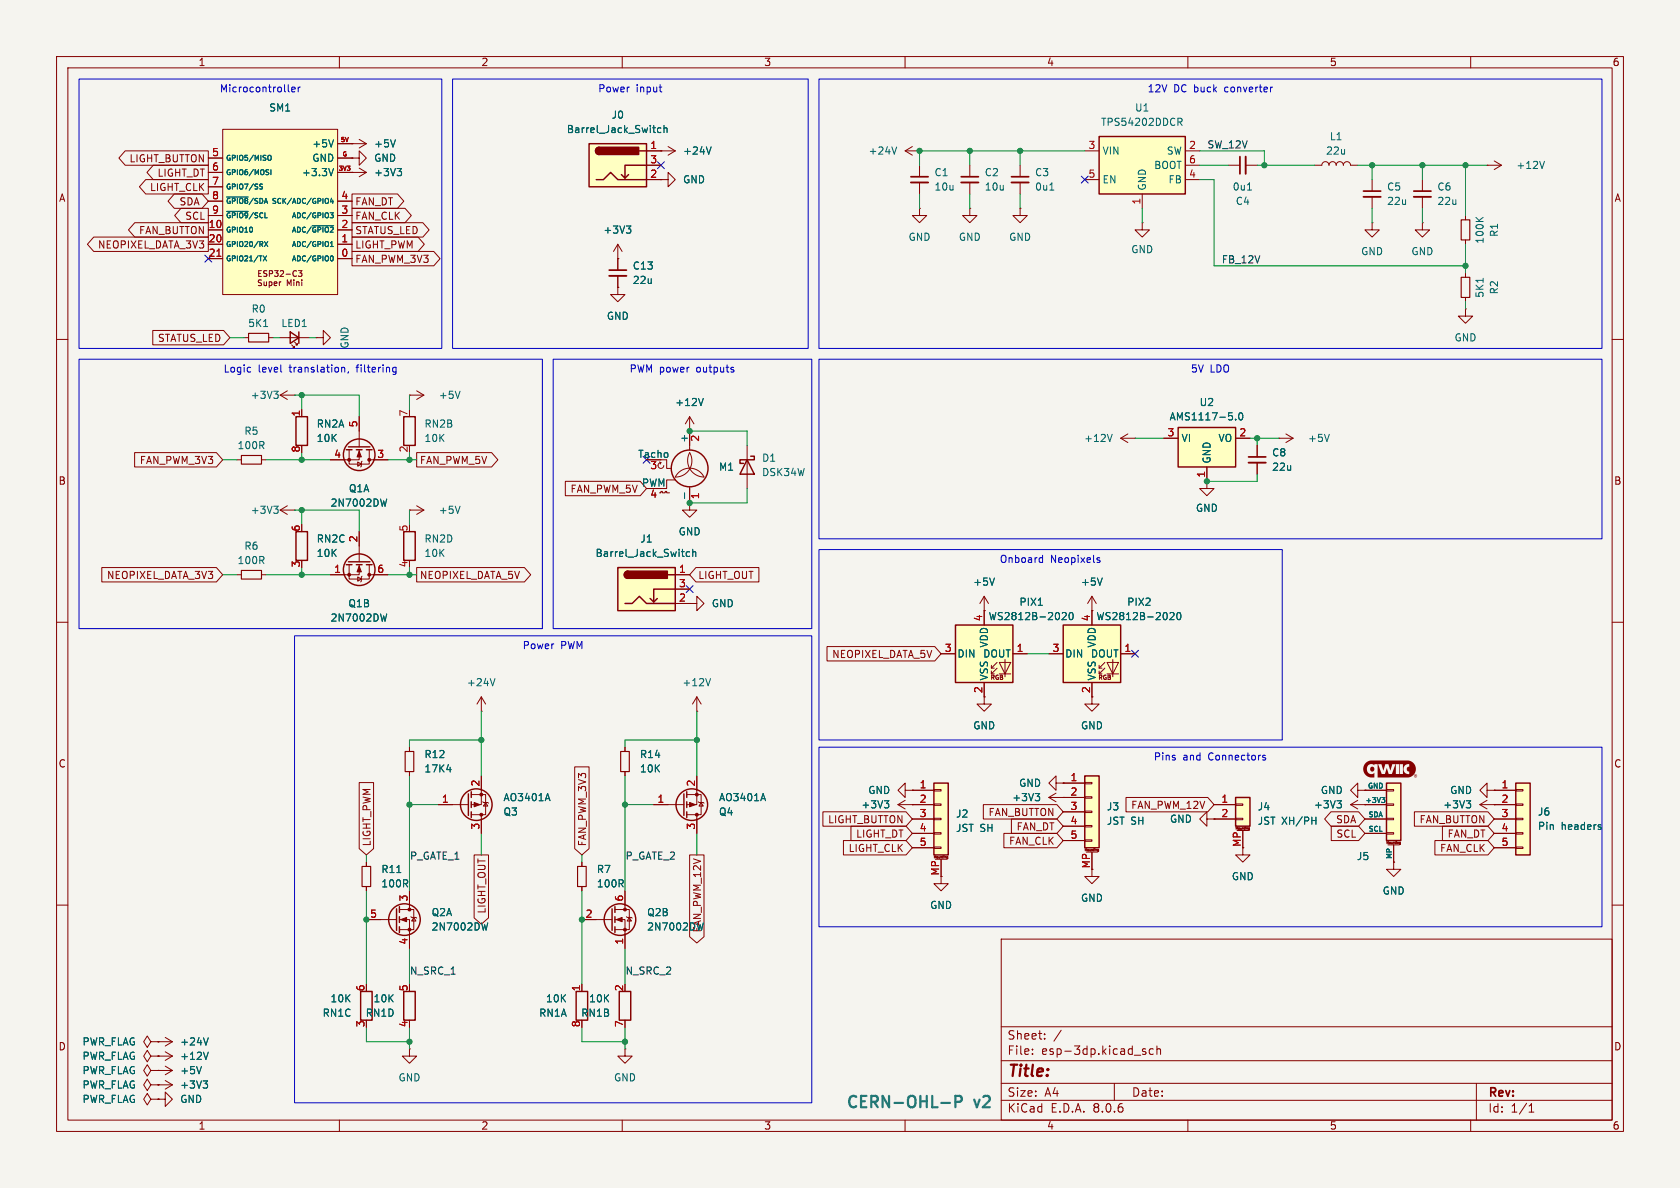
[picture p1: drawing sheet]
<svg xmlns="http://www.w3.org/2000/svg" width="297mm" height="210mm" viewBox="0 0 297 210" stroke-linecap="round" stroke-linejoin="round" font-family="sans-serif">
<path d="M0 0h297v210h-297z" fill="#f5f4ef" stroke="#f5f4ef" stroke-width=".18"/>
<g fill="none" stroke="#840000" stroke-width=".18">
<path d="M10 10h277v190h-277zM12 12h273v186h-273zM60 10v2M110 10v2M160 10v2M210 10v2M260 10v2M10 60h2M285 60h2M10 110h2M285 110h2M10 160h2"/>
<path d="M285 160h2M177 166h108v32h-108zM60 198v2M110 198v2M160 198v2M177 194.5h108M177 191.5h108M177 187.5h108M177 181.5h108M182.5 186.3v.1M182.5 185.5v.1M184.7 183.6v.1"/>
<path d="M184.7 182.8v.1M187.6 182.1l-1.3 2M197 191.5v3M202 185.8l.5 .2 .1 .2-.2 .2-.4-.1M202 185.5h.5M203.9 185.5l-.4-.1-.3 .3v.4l.1 .2h.6M204.5 185.5l.2-.1 .4 .1 .1 .9M204.5 184.9v1.5M210 198v2M260 198v2M261 191.5v6.5M270.3 196.6h.9"/>
<path d="M270.3 195.5l.4-.4v1.5"/>
</g>
<path d="M71.4 94h2v5.1h-2z" fill="none" stroke="#840000" stroke-width=".25"/>
<path d="M268 138.4h2.5v12.7h-2.5z" fill="#ffffc2"/>
<g fill="none" stroke="#840000" stroke-width=".18">
<path d="M49.5 69.9l1.3 .7M49.5 69.9h2.6M50.8 69.1l-1.3 .8M52.1 69.9h.1M53.3 72.4v1.3M61.7 79.5v2.5h3.6v-2.5M63.5 79.5v1.8h-5.1M63.5 73.7v5.3M49.5 90.2l1.3 .7M49.5 90.2h2.6M50.8 89.4l-1.3 .8M52.1 90.2h.1"/>
<path d="M63.2 81.7l.7 .3-.7 .4zM64 81.5l-.1 .2v.7l-.1 .2M65.3 81.3h3.3M160 139.7v-1.3l-1.3 1.3 1.3 1.3v-1.3h1.3M161.3 139.7h.1M264.2 139.7h3.8M268 139.6h1.2v.2h-1.2zM219.7 149.9v1.2h1.3l-1.3 1.3-1.3-1.3h1.3M246.4 152.4v1.3h1.2l-1.2 1.2-1.3-1.2h1.3M246.4 152.4h.1M264.2 142.2h3.8M264.2 144.8h3.8"/>
<path d="M264.2 147.3h3.8M264.2 149.9h3.8M268 149.7h1.2v.3h-1.2zM268 147.2h1.2v.2h-1.2zM268 144.7h1.2v.2h-1.2zM268 142.1h1.2v.3h-1.2z"/>
</g>
<g fill="none" stroke="#840000" stroke-width=".25">
<path d="M52.3 73.7h2.1v5h-2.1zM61.2 79.5h1M61.6 79h3.8M63 79.5h1M64.8 79.5h1M268 138.4h2.5v12.7h-2.5z"/>
<circle cx="63.5" cy="80.4" r="2.79"/>
</g>
<path d="M48.4 69.2h.8l-.4 .4M48.9 69.6l.3 .3v.3l-.3 .2M48.4 89.5h.8l-.4 .5M48.9 90l.3 .2v.3l-.3 .2M68.4 88.2l-.3 1.3M282.9 146.2l.2 .2-.2 .2M282.9 145.8h.1" fill="none" stroke="#006464" stroke-width=".18"/>
<g fill="#840000" stroke="#840000" stroke-width=".18">
<path d="M63.5 79.8l.4 1h-.8z"/>
<circle cx="61.7" cy="81.3" r=".25"/>
<circle cx="65.3" cy="81.3" r=".25"/>
</g>
<path d="M245.1 138.4h2.5v10.2h-2.5z" fill="#ffffc2"/>
<g fill="#840000">
<path d="M250.1 137h.2l.1 .3h-.3v-.1l.2-.1-.2 .1z"/>
<path d="M250 137h.4v.4h-.4v-.2l.2 .2 .3-.2-.3-.3-.2 .3z"/>
<path d="M241.4 134.9l.5-.4 .5-.1h6.6l.6 .2 .4 .4 .3 .6v.6l-.4 .8-.8 .4h-5.6v-2.3l.8 1.7h.5l.4-1 .3 1h2.5v-.8h.1l.3 .6 .6 .2h.1v-.4l-.3-.1-.1-.4 .1-.3 .3-.1v-.4l-.7 .2-.3 .7h-.1v-.9h-.5v1.7h-.2v-1.7h-.5v1.7h-.7l.6-1.7h-.6l-.3 1.2-.3-1.2h-.6l-.3 1.2-.4-1.2h-1.2v.2l-.3-.2h-.4l-.5 .4-.1 .8 .2 .3 .3 .2h.4l.4-.2v.8h-.7l-.8-.3-.4-.7-.1-.8z"/>
<circle cx="242.6" cy="135.9" r=".41"/>
</g>
<g fill="none" stroke="#840000" stroke-width=".18">
<path d="M160 26.7l1.3 .7M160 26.7h2.6M161.3 25.9l-1.3 .8M162.6 26.7h.1M180.3 36.8v1.3h1.3l-1.3 1.3-1.2-1.3h1.2M180.3 36.8h.1M180.3 29.2v2M180.3 32.3v2M198.1 77.5h2.6M198.1 77.5l1.3 .7M199.4 76.7l-1.3 .8M200.7 77.5h.1"/>
<path d="M222.2 78.7v2.1M226.1 77.5h.1M226.1 77.5h2.5M227.3 76.7l1.3 .8M228.6 77.5l-1.3 .7M61.7 99.8v2.6h3.6v-2.6M63.5 99.8v1.8h-5.1M63.5 94v5.3M72.4 90.2h.1M72.4 90.2h2.5M73.7 89.4l1.2 .8M74.9 90.2l-1.2 .7"/>
<path d="M222.2 81.8v2M63.2 102l.7 .4-.7 .3zM64 101.9l-.1 .1v.7l-.1 .2M65.3 101.6h3.3M186.7 138.4v-1.2l-1.3 1.2 1.3 1.3v-1.3h1.3M188 138.4h.1M193 123.2v1.3h1.3l-1.3 1.2-1.2-1.2h1.2M241.3 139.7h3.8M245.1 139.6h1.3v.2h-1.3zM262.9 139.7v-1.3l-1.3 1.3 1.3 1.3v-1.3h1.3M264.2 139.7h.1M158.7 142.2h2.6"/>
<path d="M158.7 142.2l1.3 .8M160 141.5l-1.3 .7M161.3 142.2h.1M185.4 141l1.3 .7M185.4 141h2.6M186.7 140.2l-1.3 .8M188 141h.1M241.3 142.2h3.8M241.3 144.8h3.8M241.3 147.3h3.8M245.1 147.2h1.3v.2h-1.3zM245.1 144.7h1.3v.2h-1.3z"/>
<path d="M245.1 142.1h1.3v.3h-1.3zM245.4 149.4h2M246.4 149.4v3M247.4 148.9h.2v.3M247.4 149.3h.1M247.4 149.1h.1M247.4 149.1h.2M247.6 149.2l-.1 .1"/>
</g>
<g fill="none" stroke="#840000" stroke-width=".25">
<path d="M71.4 73.7h2v5h-2zM52.3 94h2.1v5.1h-2.1zM61.2 99.8h1M61.6 99.3h3.8M63 99.8h1M64.8 99.8h1M245.1 138.4h2.5v10.2h-2.5z"/>
<circle cx="63.5" cy="100.7" r="2.79"/>
</g>
<path d="M158.5 26l-.4 1.2M185.6 33.6h.7M196.6 76.8l-.4 1.2M235 76.8l-.4 1.2M81.3 89.5l-.4 1.2M68.4 108.5l-.3 1.3M156.3 141.5h.8l-.4 .5M156.9 142l.2 .3v.3l-.2 .2M183 140.3h.8l-.4 .5M183.6 140.8l.2 .2v.3l-.2 .2M244.3 141h.5l-.3 .3 .3 .1v.3l-.2 .2h-.2" fill="none" stroke="#006464" stroke-width=".18"/>
<g fill="#840000" stroke="#840000" stroke-width=".18">
<path d="M63.5 100.1l.4 1h-.8z"/>
<circle cx="61.7" cy="101.6" r=".25"/>
<circle cx="65.3" cy="101.6" r=".25"/>
</g>
<path d="M178.8 32.3h3.1M220.7 81.8h3.1" fill="none" stroke="#840000" stroke-width=".33"/>
<path d="M178.8 31.2h3.1M220.7 80.8h3.1" fill="none" stroke="#840000" stroke-width=".3"/>
<path d="M208.3 75.6h10.1v7h-10.1z" fill="#ffffc2"/>
<path d="M208.3 75.6h10.1v7h-10.1z" fill="none" stroke="#840000" stroke-width=".25"/>
<path d="M232.4 29.2h1.3a.64 .64 0 0 1 .6-.6 .64 .64 0 0 1 .6 .6 .64 .64 0 0 1 .7-.6 .64 .64 0 0 1 .6 .6 .64 .64 0 0 1 .7-.6 .64 .64 0 0 1 .6 .6 .64 .64 0 0 1 .6-.6 .64 .64 0 0 1 .7 .6h1.2M205.7 77.5h2.6M218.4 77.5h2.6M213.4 82.6v2.5" fill="none" stroke="#840000" stroke-width=".18"/>
<path d="M218.4 74.1v.1M219.1 73.1l.2-.1a.68 .68 0 0 1 .4 .6 .68 .68 0 0 1-.4 .6l-.2-.1-.1-.3z" fill="none" stroke="#006464" stroke-width=".18"/>
<path d="M191.8 137.2h2.5v12.7h-2.5z" fill="#ffffc2"/>
<g fill="none" stroke="#840000" stroke-width=".18">
<path d="M188 138.4h3.8M191.8 138.3h1.2v.3h-1.2zM166.4 154.9v1.3h1.2l-1.2 1.3-1.3-1.3h1.3M188 141h3.8M188 143.5h3.8M188 146.1h3.8M188 148.6h3.8M191.8 148.5h1.2v.2h-1.2zM191.8 145.9h1.2v.3h-1.2zM191.8 143.4h1.2v.2h-1.2zM191.8 140.8h1.2v.3h-1.2zM192 150.6h2.1"/>
<path d="M193 150.6v4.3h1.3l-1.3 1.3-1.2-1.3h1.2M194.1 150.4h.1M194.1 150.2h.1v.3h-.1M194.1 150.2h.1"/>
</g>
<path d="M191.8 137.2h2.5v12.7h-2.5z" fill="none" stroke="#840000" stroke-width=".25"/>
<path d="M168.9 110.5h10.2v10.2h-10.2z" fill="#ffffc2"/>
<g fill="none" stroke="#840000" stroke-width=".18">
<path d="M121.9 76.2h.1M121.9 73.7l-.7 1.2M121.9 73.7v5.9M121.9 73.7l.8 1.2M132.1 78.7v7.7M41.9 81.3h.8M46.2 81.3h.8M116.6 87.1h.2v-.2h.3v.2h.5v-.2h.3v.2h.5M116.6 81.7l.2 .1M116.8 81.8l-.3 .1-.1 .2 .1 .6 .5 .1 .3-.2v-.3M116.8 81.8l-.1 .2M117.9 81.3v1.5h.7"/>
<path d="M119.4 84.8h-1.5v1.6h-1.1M121.9 88.9v1.3h1.3l-1.3 1.2-1.3-1.2h1.3M121.9 88.9h.1M121.9 86.1v2.8M121.9 80a2.87 2.87 0 0 1-2.5 4.3 2.84 2.84 0 0 1 2.5-1.5 2.84 2.84 0 0 1 2.6 1.5 2.92 2.92 0 0 1-2.6-4.3zM166.4 115.6h2.5M174 108h.1M174 105.4v5.1M174 105.4l-.8 1.3M174 105.4l.8 1.3M175.3 119.1h.5M175.3 118.1h.5"/>
<path d="M176.3 118.1l-1 1v-.5M176.3 117.1l-1 1v-.5M176.7 117.1h2l-1 2zM176.7 119.1h2M177.7 116.6v3M179.1 115.6h2.5M72.4 132.1v.7M72.4 136.4v.8M174 120.7v3.8h1.3l-1.3 1.2-1.3-1.2h1.3M102.9 152.4v.8M102.9 156.7v.8M110.5 157.5v3.3"/>
<path d="M102.9 162.6h5.3M102.9 174v1.3M108.7 162.6h1.8v5M108.7 160.8h2.6v3.5h-2.6M110.7 162.1l.2 .1h.7l.2 .1M111.3 162.2l.3 .6h-.7zM110.5 185.4v1.3h1.3l-1.3 1.3-1.3-1.3h1.3M110.5 185.4h.1"/>
</g>
<g fill="none" stroke="#840000" stroke-width=".25">
<path d="M132.1 81.3l1.2 2.5h-2.5zM132.7 80.6h.6v.7h-2.5v.6h.6M168.9 110.5h10.2v10.2h-10.2zM101.9 175.3h2v5h-2zM108.2 160.7v3.8M108.7 160.3v1M108.7 162.1v1M108.7 163.8v1"/>
<circle cx="121.9" cy="82.8" r="3.3"/>
<circle cx="109.6" cy="162.6" r="2.79"/>
</g>
<path d="M124.3 70.4l-.4 1.3M121 87.1v1M175.8 102.2l-.4 1.2M183.6 107h.7M187.8 108.4l.5-.1 .2 .3-.8 .9h.8M189.2 108.3h.1a.68 .68 0 0 1 .4 .6 .68 .68 0 0 1-.4 .6 .84 .84 0 0 1-.1-1.2zM79 136h.8" fill="none" stroke="#006464" stroke-width=".18"/>
<path d="M42.7 80.5h3.5v1.5h-3.5zM71.6 132.8h1.6v3.6h-1.6zM102.1 153.2h1.5v3.5h-1.5z" fill="none" stroke="#840000" stroke-width=".2"/>
<g fill="#840000" stroke="#840000" stroke-width=".18">
<path d="M109 162.6l1-.4v.7z"/>
<circle cx="110.5" cy="164.3" r=".25"/>
<circle cx="110.5" cy="160.8" r=".25"/>
</g>
<path d="M109.2 100.3h10.2v7.7h-10.2z" fill="#ffffc2"/>
<g fill="none" stroke="#840000" stroke-width=".25">
<path d="M109.2 100.3h10.2v7.7h-10.2zM110.5 106.7h1.3l1.2-1.3 1.3 1.3h5.1M111 101a.64 .64 0 0 0-.6 .6 .64 .64 0 0 0 .6 .6M116.2 105.8l-.6 .6M118.1 101.6h1.3M119.4 104.1h-3.8v2.3l-.7-.6M83.3 140v1M121.4 140v1M82.8 140.3v3.8M83.3 141.7v1M83.3 143.5v1M120.9 140.3v3.8"/>
<path d="M121.4 141.7v1M121.4 143.5v1M70.1 160.7v3.8M70.6 160.3v1M70.6 162.1v1M70.6 163.8v1M109.5 175.3h2v5h-2z"/>
<circle cx="84.2" cy="142.2" r="2.79"/>
<circle cx="122.3" cy="142.2" r="2.79"/>
<circle cx="71.5" cy="162.6" r="2.79"/>
</g>
<g fill="#840000" stroke="#840000" stroke-width=".25">
<path d="M110.5 101.2l.5-.2v1.2a.63 .63 0 0 1-.6-.4 .63 .63 0 0 1 .1-.6z"/>
<path d="M111 101h7v1.2h-7z"/>
</g>
<g fill="none" stroke="#840000" stroke-width=".18">
<path d="M119.4 101.6h2.5M119.4 106.7h2.5M119.4 104.1h2.5M85.1 125.7h.1M85.1 137.2v5h-1.8M85.1 123.2l-.8 1.3M85.1 123.2v2.5M85.1 123.2l.8 1.3M110.5 132.1v.7M110.5 136.4v.8M123.2 137.2v5h-1.8M123.2 125.7h.1"/>
<path d="M123.2 123.2v2.5M123.2 123.2l-.8 1.3M123.2 123.2l.8 1.3M72.4 157.5v3.3M77.5 142.2h5.3M83.3 140.5h2.6v3.5h-2.6M85.1 144v3.3M85.3 141.7l.2 .2h.7l.2 .1M85.9 141.9l.3 .6h-.7zM115.6 142.2h5.3M121.4 140.5h2.6v3.5h-2.6M123.2 144v3.3"/>
<path d="M123.4 141.7l.2 .2h.7l.2 .1M124 141.9l.3 .6h-.7zM64.8 162.6h5.3M70.6 162.6h1.8v5M70.6 160.8h2.6v3.5h-2.6M72.6 162.1l.2 .1h.7l.2 .1M73.2 162.2l.3 .6h-.7z"/>
</g>
<path d="M121.9 97.6l-.3-.1-.3 .3 .1 .5h.5M122.5 97.6l.1-.1 .3 .1 .1 .8M122.5 97.1v1.3M87.5 120l-.4 1.2M125.6 120l-.4 1.2M96.8 140.3l.4 1.2M134.9 140.3l.4 1.2M86.2 163.1l-.3 1.3" fill="none" stroke="#006464" stroke-width=".18"/>
<g fill="#840000" stroke="#840000" stroke-width=".18">
<path d="M121.9 141.9l1 .3-1 .4z"/>
<path d="M70.9 162.6l1-.4v.7z"/>
<path d="M83.8 141.9l1 .3-1 .4z"/>
<circle cx="123.2" cy="140.5" r=".25"/>
<circle cx="123.2" cy="144" r=".25"/>
<circle cx="72.4" cy="164.3" r=".25"/>
<circle cx="72.4" cy="160.8" r=".25"/>
<circle cx="85.1" cy="140.5" r=".25"/>
<circle cx="85.1" cy="144" r=".25"/>
</g>
<path d="M109.7 132.8h1.6v3.6h-1.6z" fill="none" stroke="#840000" stroke-width=".2"/>
<path d="M165.1 138.4h2.5v12.7h-2.5z" fill="#ffffc2"/>
<g fill="none" stroke="#840000" stroke-width=".18">
<path d="M116.8 26.7h.1M116.8 31.8h1.3v-1.3l1.3 1.3-1.3 1.2v-1.2M116.8 31.8h.1M116.8 26.7h2.6M118.1 25.9l1.3 .8M119.4 26.7l-1.3 .7M109.2 50.8v1.3h1.3l-1.3 1.2-1.3-1.2h1.3M109.2 50.8h.1M109.2 45.7h.1M109.2 43.2v4.6M109.2 48.8v2M109.2 43.2l-.7 1.3"/>
<path d="M109.2 43.2l.8 1.3M161.3 139.7h3.8M165.1 139.6h1.3v.2h-1.3zM161.3 142.2h3.8M161.3 144.8h3.8M161.3 147.3h3.8M161.3 149.9h3.8M165.1 149.7h1.3v.3h-1.3zM165.1 147.2h1.3v.2h-1.3zM165.1 144.7h1.3v.2h-1.3zM165.1 142.1h1.3v.3h-1.3zM165.4 151.9h2"/>
<path d="M166.4 151.9v3M167.4 151.6l.2 .1M167.6 151.4v.3l-.2 .1M167.6 151.4l-.2 .1"/>
</g>
<path d="M165.1 138.4h2.5v12.7h-2.5z" fill="none" stroke="#840000" stroke-width=".25"/>
<path d="M107.7 48.8h3" fill="none" stroke="#840000" stroke-width=".33"/>
<path d="M107.7 47.8h3" fill="none" stroke="#840000" stroke-width=".3"/>
<path d="M110.7 39.9h.8l-.4 .5M125.7 26l-.4 1.2M111.3 40.4l.2 .3v.3l-.2 .2" fill="none" stroke="#006464" stroke-width=".18"/>
<path d="M104.1 25.4h10.2v7.6h-10.2z" fill="#ffffc2"/>
<path d="M104.1 25.4h10.2v7.6h-10.2zM105.4 31.8h1.3l1.2-1.3 1.3 1.3h5.1M105.9 26a.64 .64 0 0 0-.6 .7 .64 .64 0 0 0 .6 .6M111.1 30.9l-.6 .6M113 26.7h1.3M114.3 29.2h-3.8v2.3l-.6-.6" fill="none" stroke="#840000" stroke-width=".25"/>
<g fill="#840000" stroke="#840000" stroke-width=".25">
<path d="M105.5 26.2l.4-.2v1.3a.63 .63 0 0 1-.6-.4 .63 .63 0 0 1 .2-.7z"/>
<path d="M105.9 26h7v1.3h-7z"/>
</g>
<g fill="none" stroke="#840000" stroke-width=".18">
<path d="M114.3 26.7h2.5M114.3 31.8h2.5M114.3 29.2h2.5M259.1 54.6v1.3h1.2l-1.2 1.3-1.3-1.3h1.3M259.1 54.6h.1M259.1 48.3v.7M259.1 52.6v.7M72.4 69.9h.1M72.4 69.9h2.5M73.7 69.1l1.2 .8M74.9 69.9l-1.2 .7M41.9 101.6h.8"/>
<path d="M46.2 101.6h.8M121.9 106.7h1.3v-1.3l1.3 1.3-1.3 1.3v-1.3M121.9 106.7h.1"/>
</g>
<path d="M116.8 22.7l-.3-.1-.3 .2 .2 .6h.4M117.4 22.7l.2-.1 .3 .1v.7M117.4 22.2v1.2M262.2 49.2v.7M81.3 69.2l-.4 1.2" fill="none" stroke="#006464" stroke-width=".18"/>
<path d="M258.3 49h1.5v3.6h-1.5zM42.7 100.8h3.5v1.6h-3.5z" fill="none" stroke="#840000" stroke-width=".2"/>
<path d="M194.3 24.1h15.2v10.2h-15.2z" fill="#ffffc2"/>
<path d="M194.3 24.1h15.2v10.2h-15.2zM51.3 58.7l1.5 1-1.5 1zM52.8 58.7v2" fill="none" stroke="#840000" stroke-width=".25"/>
<g fill="none" stroke="#840000" stroke-width=".18">
<path d="M62.2 25.4h.1M62.2 25.4h2.6M63.5 24.6l1.3 .8M64.8 25.4l-1.3 .8M191.8 26.7h2.5M191.8 31.8h2.5M201.9 39.4v1.2h1.3l-1.3 1.3-1.2-1.3h1.2M201.9 39.4h.1M201.9 34.3v2.5M209.5 26.7h2.6M209.5 31.8h2.6M209.5 29.2h2.6"/>
<path d="M217.2 29.2h2M220.2 29.2h2M242.6 31.8v2M242.6 34.8v2M251.5 31.8v2M251.5 34.8v2M259.1 38.1v.8M262.9 29.2h.1M262.9 29.2h2.5M264.2 28.4l1.2 .8M265.4 29.2l-1.2 .8M43.2 59.7h.7"/>
<path d="M47.5 59.7h.8M49.5 59.7h5.1M55.9 59.7h1.2v-1.3l1.3 1.3-1.3 1.3v-1.3M55.9 59.7h.1M259.1 42.4v.8M51.6 61l.5 .5h-.3h.3v-.3M52.1 60.5l.5 .5h-.3h.3v-.3M240 139.7v-1.3l-1.2 1.3 1.2 1.3v-1.3h1.3M241.3 139.7h.1M64.8 152.4v.8M64.8 156.7v.8M213.4 144.8v-1.3l-1.3 1.3 1.3 1.3v-1.3h1.2"/>
<path d="M214.6 144.8h.1M238.8 142.2l1.2 .8M238.8 142.2h2.5M240 141.5l-1.2 .7M261.6 142.2h2.6M261.6 142.2l1.3 .8M262.9 141.5l-1.3 .7M264.2 142.2h.1M27.9 189.2h.1M27.9 186.7h.1M27.9 194.3h1.3v-1.3l1.3 1.3-1.3 1.3v-1.3M27.9 194.3h.1"/>
<path d="M27.9 191.8h.1M27.9 189.2h2.6M27.9 186.7h2.6M27.9 191.8h2.6M29.2 188.5l1.3 .7M29.2 185.9l1.3 .8M29.2 191l1.3 .8M30.5 189.2l-1.3 .8M30.5 186.7l-1.3 .8M30.5 191.8l-1.3 .7M72.4 185.4v1.3h1.3l-1.3 1.3-1.3-1.3h1.3M72.4 185.4h.1"/>
</g>
<g fill="none" stroke="#006464" stroke-width=".18">
<path d="M69.9 24.7l-.4 1.3M208.2 20.9h.5l.3 .2-.1 .4-.7 .1M208.6 21.6l.4 .6M220.5 33.6h.8M260.9 38.4l.8 .8M262.2 38.4l-.7 .6M273 28.5l-.4 1.3M46.6 57.7h.7M70.1 154.2h.8M236.4 141.5h.7l-.4 .5M236.9 142l.2 .3v.3l-.2 .2M259.2 141.5h.8l-.4 .5"/>
<path d="M259.8 142l.2 .3v.3l-.2 .2M35.6 188.5l-.4 1.3M35.9 191.1h.8l-.4 .5M36.5 191.6l.2 .2v.3l-.2 .2M36.8 186l-.4 1.3"/>
</g>
<path d="M258.3 38.9h1.5v3.5h-1.5zM43.9 58.9h3.6v1.6h-3.6zM64 153.2h1.5v3.5h-1.5z" fill="none" stroke="#840000" stroke-width=".2"/>
<path d="M220.2 27.7v3M241 34.8h3.1M249.9 34.8h3.1" fill="none" stroke="#840000" stroke-width=".33"/>
<path d="M219.2 27.7v3M241 33.8h3.1M249.9 33.8h3.1" fill="none" stroke="#840000" stroke-width=".3"/>
<path d="M39.4 22.9h20.3v29.2h-20.3z" fill="#ffffc2"/>
<g fill="none" stroke="#840000" stroke-width=".18">
<path d="M36.8 38.1h2.6M36.8 30.5h2.6M36.8 35.6h2.6M36.8 27.9h2.6M36.8 33h2.6M39.4 22.9h20.3v29.2h-20.3zM59.7 38.1h2.5M59.7 30.5h5.1M59.7 35.6h2.5M59.7 27.9h2.5M59.7 25.4h2.5M62.2 30.5h.1"/>
<path d="M62.2 27.9h1.3v1.3l1.3-1.3-1.3-1.2v1.2M62.2 27.9h.1M63.5 29.7l1.3 .8M64.8 30.5l-1.3 .7M162.6 36.8v1.3h1.2l-1.2 1.3-1.3-1.3h1.3M162.6 36.8h.1M162.6 29.2v2M162.6 32.3v2M171.4 29.2v2M171.4 32.3v2M242.6 39.4v1.2h1.2l-1.2 1.3-1.3-1.3h1.3M242.6 39.4h.1"/>
<path d="M251.5 39.4v1.2h1.2l-1.2 1.3-1.3-1.3h1.3M251.5 39.4h.1M36.8 45.7h2.6M36.8 43.2h2.6M36.8 40.6h2.6M49.6 49.8h.1M52.7 47.8h.7l-.4 .4 .3 .1v.5l-.1 .1-.5-.1M59.7 45.7h2.5M59.7 43.2h2.5M59.7 40.6h2.5M213.4 85.1v1.3h1.2l-1.2 1.2-1.3-1.2h1.3M213.4 85.1h.1"/>
<path d="M26.7 194.3l-.7-1-.6 1 .6 1 .7-1h1.2M26.7 189.2l-.7-1-.6 1 .6 1 .7-1h1.2M26.7 191.8l-.7-1-.6 1 .6 1 .7-1h1.2M26.7 186.7l-.7-1-.6 1 .6 1 .7-1h1.2M26.7 184.2l-.7-1.1-.6 1.1 .6 1 .7-1h1.2M27.9 194.3h.1M27.9 189.2h.1M27.9 191.8h.1M27.9 186.7h.1M27.9 184.2h.1M27.9 184.2h2.6M29.2 183.4l1.3 .8"/>
<path d="M30.5 184.2l-1.3 .7"/>
</g>
<g fill="none" stroke="#006464" stroke-width=".18">
<path d="M40.1 34.8h3.8M40.1 37.4h3.8M46 32.9l.4 .3-.1 .2h-.3M46 32.6h.4M47.4 30h.1M47.5 30.5v.3M47.6 27.5h.2l.1 .3v.4l-.3 .1M47.9 30v.9M55.2 39.9h3.8M57.9 35.1l.2 .3-.1 .4-.1 .2M58.4 37.6h.5l-.3 .4h.3v.3l-.2 .2h-.2M58.6 35l-.2 .7h.6"/>
<path d="M58.8 35.4v.6M59 29.8l-.5 1.3M59 24.7l-.5 1.3M70.2 29.8h.8l-.4 .5M70.7 30.3l.3 .2v.3l-.3 .3M46.5 45.2l.6 .9M46.8 42.7l.5 .9M47.1 45.2l-.6 .9M47.3 42.7l-.5 .9M58.4 43.6h.5M58.4 42.9l.3-.2v.9M58.5 45.3l.1-.1a.43 .43 0 0 1 .3 .5 .43 .43 0 0 1-.4 .4"/>
<path d="M36.8 183.5l-.4 1.2"/>
</g>
<path d="M38.3 45.3h.8" fill="none" stroke="#a90000" stroke-width=".18"/>
<path d="M161 32.3h3.1M169.9 32.3h3.1" fill="none" stroke="#840000" stroke-width=".33"/>
<path d="M161 31.2h3.1M169.9 31.2h3.1" fill="none" stroke="#840000" stroke-width=".3"/>
<path d="M63.8 175.3h2v5h-2zM71.4 175.3h2v5h-2z" fill="none" stroke="#840000" stroke-width=".25"/>
<path d="M188 110.5h10.1v10.2h-10.1z" fill="#ffffc2"/>
<g fill="none" stroke="#840000" stroke-width=".18">
<path d="M171.4 36.8v1.3h1.3l-1.3 1.3-1.2-1.3h1.2M171.4 36.8h.1M185.4 115.6h2.6M193 108h.1M193 105.4v5.1M193 105.4l-.7 1.3M193 105.4l.8 1.3M194.3 119.1h.5M194.3 118.1h.5M195.3 118.1l-1 1v-.5M195.3 117.1l-1 1v-.5M195.7 117.1h2l-1 2z"/>
<path d="M195.7 119.1h2M196.7 116.6v3M198.1 115.6h2.6M193 120.7v2.5"/>
</g>
<path d="M188 110.5h10.1v10.2h-10.1z" fill="none" stroke="#840000" stroke-width=".25"/>
<path d="M194.9 102.2l-.5 1.2M206.8 108.4l.5-.1 .3 .3-.8 .9h.8M208.2 108.3h.1a.68 .68 0 0 1 .5 .6 .68 .68 0 0 1-.5 .6 .84 .84 0 0 1-.1-1.2z" fill="none" stroke="#006464" stroke-width=".18"/>
<path d="M218.4 141h2.6v5.1h-2.6z" fill="#ffffc2"/>
<g fill="none" stroke="#840000" stroke-width=".18">
<path d="M22.1 26.7h14.7v2.5h-14.7l-1.1-1.3zM23.8 39.4h13v2.5h-13l-1.1-1.3zM25.8 31.7h11v2.6h-11l-1.2-1.3zM27.1 29.2h9.7v2.6h-9.7l-1.1-1.3zM30.8 34.3h4.9l1.1 1.3-1.1 1.2h-4.9l-1.1-1.2zM32 36.8h4.8v2.6h-4.8l-1.1-1.3zM36.8 38.1h2.6M36.8 30.5h2.6M36.8 35.6h2.6M36.8 27.9h2.6M36.8 33h2.6M59.7 38.1h2.5"/>
<path d="M59.7 30.5h2.5M59.7 35.6h2.5M59.7 27.9h2.5M59.7 25.4h2.5M62.2 34.3h8.1l1.1 1.3-1.1 1.2h-8.1zM62.2 36.8h9.4l1.1 1.3-1.1 1.3h-9.4zM62.2 39.4h12.6l1.1 1.2-1.1 1.3h-12.6zM62.2 30.5h.1M62.2 27.9h.1M62.2 25.4h.1M114.3 26.7h2.5M114.3 31.8h2.5"/>
<path d="M114.3 29.2h2.5M116.8 31.8h.1M116.8 26.7h.1M16.6 41.9h20.2v2.6h-20.2l-1.1-1.3zM27 58.4h12.5l1.1 1.3-1.1 1.3h-12.5zM36.8 45.7h2.6M36.8 43.2h2.6M36.8 40.6h2.6M59.7 45.7h2.5M59.7 43.2h2.5M59.7 40.6h2.5M62.2 44.4h14.5l1.1 1.3-1.1 1.3h-14.5z"/>
<path d="M62.2 41.9h11.7l1.1 1.3-1.1 1.3h-11.7zM109.2 45.7h.1M109.2 50.8h.1M109.2 45.7v2.1M109.2 48.8v2M53.3 72.4v1.3M63.5 73.7v2.5M121.9 76.2h.1M121.9 76.2v2.5M205.7 77.5h2.6M218.4 77.5h2.6M222.2 78.7v2.1"/>
<path d="M23.8 80h14.5l1.1 1.3-1.1 1.3h-14.5zM58.4 81.3h2.6M63.5 94v2.5M66 81.3h2.6M73.7 80h13.2l1.1 1.3-1.1 1.3h-13.2zM99.9 85.1h13.3l1.1 1.3-1.1 1.2h-13.3zM121.9 88.9h.1M121.9 86.4v2.5M213.4 85.1h.1M213.4 82.6v2.5M222.2 81.8v2M18 100.3h20.3l1.1 1.3-1.1 1.3h-20.3z"/>
<path d="M58.4 101.6h2.6M66 101.6h2.6M73.7 100.3h19l1.1 1.3-1.1 1.3h-19zM119.4 101.6h2.5M119.4 106.7h2.5M119.4 104.1h2.5M121.9 106.7h.1M123 100.3h11.2v2.6h-11.2l-1.1-1.3zM146.2 114.3h19.1l1.1 1.3-1.1 1.2h-19.1zM166.4 115.6h2.5M174 108h.1M174 108v2.5"/>
<path d="M179.1 115.6h2.5M185.4 115.6h2.6M193 108h.1M193 108v2.5M198.1 115.6h2.6M63.5 138.3h2.5v11.7l-1.2 1.1-1.3-1.1zM72.4 132.1v.7M72.4 136.4v.8M85.1 137.2v2.5M101.6 135.6h2.5v14.4l-1.2 1.1-1.3-1.1zM110.5 132.1v.7M110.5 136.4v.8"/>
<path d="M123.2 137.2v2.5M161.3 139.7h.1M161.3 139.7h3.8M174 120.7v2.5M188 138.4h.1M188 138.4h3.8M193 120.7v2.5M241.3 139.7h.1M241.3 139.7h3.8M264.2 139.7h.1M264.2 139.7h3.8M64.8 152.4v.8"/>
<path d="M64.8 156.7v.8M72.4 157.5v2.5M77.5 142.2h2.5M83.8 151.1h2.6v11.2l-1.3 1.1-1.3-1.1zM85.1 144.8v2.5M102.9 152.4v.8M102.9 156.7v.8M110.5 157.5v2.5M115.6 142.2h2.5M121.9 151.1h2.6v14.5l-1.3 1.1-1.3-1.1zM123.2 144.8v2.5M145.5 143.5h14.7l1.1 1.3-1.1 1.3h-14.7z"/>
<path d="M149.1 148.6h11.1l1.1 1.3-1.1 1.2h-11.1zM150.4 146h9.8l1.1 1.3-1.1 1.3h-9.8zM161.3 142.2h.1M161.3 142.2h3.8M161.3 144.8h3.8M161.3 147.3h3.8M161.3 149.9h3.8M166.4 151.9v3M173.8 142.2h13l1.2 1.3-1.2 1.3h-13zM177.5 147.3h9.3l1.2 1.3-1.2 1.3h-9.3zM178.8 144.8h8l1.2 1.3-1.2 1.2h-8zM188 141h.1"/>
<path d="M188 141h3.8M188 143.5h3.8M188 146.1h3.8M188 148.6h3.8M193 150.6v3.1M199.1 141h14.4l1.1 1.2-1.1 1.3h-14.4zM214.6 144.8h.1M214.6 142.2h3.8M214.6 144.8h3.8M218.4 144.7h1.3v.2h-1.3zM218.4 142.1h1.3v.3h-1.3zM218.7 146.8h2"/>
<path d="M219.7 146.8v3.1M220.7 146.6h.2M220.9 146.4v.3h-.2M220.9 146.4h-.2M235.3 143.5h4.9l1.1 1.3-1.1 1.3h-4.9l-1.1-1.3zM235.3 146h4.9l1.1 1.3-1.1 1.3h-4.9zM241.3 142.2h3.8M241.3 144.8h3.8M241.3 147.3h3.8M246.4 152.4h.1M246.4 149.4v3M250 143.5h13l1.2 1.3-1.2 1.3h-13z"/>
<path d="M253.7 148.6h9.3l1.2 1.3-1.2 1.2h-9.3zM255 146h8l1.2 1.3-1.2 1.3h-8zM264.2 142.2h.1M264.2 142.2h3.8M264.2 144.8h3.8M264.2 147.3h3.8M264.2 149.9h3.8M64.8 162.6h2.5M72.4 165.1v2.5M102.9 174v1.3M102.9 162.6h2.5M110.5 165.1v2.5"/>
<path d="M27.9 191.8h.1M27.9 194.3h.1M27.9 186.7h.1M27.9 189.2h.1M27.9 184.2h.1"/>
</g>
<path d="M218.4 141h2.6v5.1h-2.6z" fill="none" stroke="#840000" stroke-width=".25"/>
<g fill="none" stroke="#006464" stroke-width=".18">
<path d="M40.1 34.8h3.8M40.1 37.4h3.8M46 32.9l.4 .3-.1 .2h-.3M46 32.6h.4M47.4 30h.1M47.5 30.5v.3M47.6 27.5h.2l.1 .3v.4l-.3 .1M47.9 30v.9M55.2 39.9h3.8M57.9 35.1l.2 .3-.1 .4-.1 .2M58.4 37.6h.5l-.3 .4h.3v.3l-.2 .2h-.2M58.6 35l-.2 .7h.6"/>
<path d="M58.8 35.4v.6M59 29.8l-.5 1.3M59 24.7l-.5 1.3M69.9 24.7l-.4 1.3M70.2 29.8h.8l-.4 .5M70.7 30.3l.3 .2v.3l-.3 .3M110.7 39.9h.8l-.4 .5M116.8 22.7l-.3-.1-.3 .2 .2 .6h.4M117.4 22.7l.2-.1 .3 .1v.7M117.4 22.2v1.2M125.7 26l-.4 1.2M46.5 45.2l.6 .9"/>
<path d="M46.8 42.7l.5 .9M47.1 45.2l-.6 .9M47.3 42.7l-.5 .9M58.4 43.6h.5M58.4 42.9l.3-.2v.9M58.5 45.3l.1-.1a.43 .43 0 0 1 .3 .5 .43 .43 0 0 1-.4 .4M111.3 40.4l.2 .3v.3l-.2 .2M124.3 70.4l-.4 1.3M218.4 74.1v.1M219.1 73.1l.2-.1a.68 .68 0 0 1 .4 .6 .68 .68 0 0 1-.4 .6l-.2-.1-.1-.3zM68.4 88.2l-.3 1.3M121 87.1v1"/>
<path d="M121.9 97.6l-.3-.1-.3 .3 .1 .5h.5M122.5 97.6l.1-.1 .3 .1 .1 .8M122.5 97.1v1.3M68.4 108.5l-.3 1.3M175.8 102.2l-.4 1.2M183.6 107h.7M187.8 108.4l.5-.1 .2 .3-.8 .9h.8M189.2 108.3h.1a.68 .68 0 0 1 .4 .6 .68 .68 0 0 1-.4 .6 .84 .84 0 0 1-.1-1.2zM194.9 102.2l-.5 1.2M206.8 108.4l.5-.1 .3 .3-.8 .9h.8M208.2 108.3h.1a.68 .68 0 0 1 .5 .6 .68 .68 0 0 1-.5 .6 .84 .84 0 0 1-.1-1.2zM79 136h.8"/>
<path d="M70.1 154.2h.8M96.8 140.3l.4 1.2M134.9 140.3l.4 1.2M156.3 141.5h.8l-.4 .5M156.9 142l.2 .3v.3l-.2 .2M183 140.3h.8l-.4 .5M183.6 140.8l.2 .2v.3l-.2 .2M231.9 145h.7M232.6 144.4v1.3M236.4 141.5h.7l-.4 .5M236.9 142l.2 .3v.3l-.2 .2M244.3 141h.5l-.3 .3 .3 .1v.3l-.2 .2h-.2"/>
<path d="M259.2 141.5h.8l-.4 .5M259.8 142l.2 .3v.3l-.2 .2M282.9 146.2l.2 .2-.2 .2M282.9 145.8h.1M86.2 163.1l-.3 1.3M35.6 188.5l-.4 1.3M35.9 191.1h.8l-.4 .5M36.5 191.6l.2 .2v.3l-.2 .2M36.8 186l-.4 1.3M36.8 183.5l-.4 1.2"/>
</g>
<path d="M166.4 195h1.5M168.9 194.8h.8a.54 .54 0 0 0 .4-.5 .54 .54 0 0 0-.4-.6h-.8v2" fill="none" stroke="#0099b0" stroke-width=".4"/>
<g fill="none" stroke="#0000c2" stroke-width=".18">
<path d="M14 14h64.1v47.6h-64.1zM51 16.1l.1 .1M51.6 15.8l.6-.1-.1-.2-.3-.1-.2 .2v.6h.5M52.7 15.4v.8M53.1 15.4l-.4 .2M80 14h62.9v47.6h-62.9zM116.5 15.4h.5M116.8 16.2h.2M144.8 14h138.4v47.6h-138.4zM225 15.4l-.3 .1M14 63.5h81.9v47.6h-81.9zM44.2 64.9l.1 .1"/>
<path d="M44.3 65.7l-.1 .1M49.7 65.7l.1 .1M60.4 64.9v.9M60.4 65l.2-.1 .3 .1v.8M61.6 65.7l-.1 .3M69.5 65h.5M69.5 65.7h.5M70 64.9v1.1l-.2 .2-.3-.1M97.8 63.5h45.7v47.6h-45.7zM129.6 65.4l.2 .1-.2 .3M129.6 64.9l.1 .1M144.8 63.5h138.4v31.8h-138.4z"/>
<path d="M144.8 97.2h81.9v33.6h-81.9zM184 98.6h.3M184.3 98.2v1.2M184.3 99.4h-.3M194 98.9l.4 .2 .1 .1-.2 .2h-.4M194 98.6h.4M52.1 112.4h91.4v82.5h-91.4zM144.8 132.1h138.4v31.7h-138.4zM223.3 133.9l.4 .1 .1 .2-.2 .2-.4-.1M223.3 133.6h.4"/>
</g>
<g fill="none" stroke="#009600" stroke-width=".18">
<path d="M162.6 34.3v2.5M171.4 26.7v2.5M171.4 34.3v2.5M180.3 26.7v2.5M180.3 34.3v2.5M191.8 26.7h-29.2v2.5M201.9 36.8v2.6M212.1 29.2h5.1M212.1 31.8h2.5v15.2h44.5M212.1 26.7h11.4v2.5M222.2 29.2h10.2M240 29.2h22.9"/>
<path d="M242.6 29.2v2.6M242.6 36.8v2.6M251.5 29.2v2.6M251.5 36.8v2.6M259.1 29.2v8.9M40.6 59.7h2.6M48.3 59.7h1.2M54.6 59.7h1.3M259.1 43.2v5.1M259.1 53.3v1.3M52.1 69.9h11.4v3.8M53.3 69.9v2.5"/>
<path d="M72.4 69.9v2.5M121.9 76.2h10.2v2.5M200.7 77.5h5M221 77.5h5.1M222.2 77.5v1.2M39.4 81.3h2.5M47 81.3h11.4M52.1 90.2h11.4v3.8M53.3 80v1.3M53.3 90.2v2.5M68.6 81.3h5.1M72.4 80v1.3"/>
<path d="M72.4 90.2v2.5M132.1 86.4v2.5h-10.2M222.2 83.8v1.3h-8.8M39.4 101.6h2.5M47 101.6h11.4M53.3 100.3v1.3M68.6 101.6h5.1M72.4 100.3v1.3M181.6 115.6h3.8M72.4 137.2v20.3M85.1 130.8h-12.7v1.3M85.1 125.7v11.5"/>
<path d="M110.5 137.2v20.3M123.2 130.8h-12.7v1.3M123.2 125.7v11.5M64.8 151.1v1.3M64.8 157.5v16.5M72.4 142.2h5.1M85.1 147.3v3.8M102.9 151.1v1.3M102.9 157.5v16.5M110.5 142.2h5.1M123.2 147.3v3.8M72.4 167.6v6.4"/>
<path d="M110.5 167.6v6.4M64.8 181.6v2.6h7.6M72.4 181.6v3.8M102.9 181.6v2.6h7.6M110.5 181.6v3.8"/>
</g>
<path d="M116.2 28.6l1.2 1.2M117.4 28.6l-1.2 1.2M191.2 31.1l1.2 1.3M192.4 31.1l-1.2 1.3M36.2 45.1l1.2 1.2M37.4 45.1l-1.2 1.2M113.7 80.7l1.2 1.2M114.9 80.7l-1.2 1.2M121.3 103.5l1.2 1.2M122.5 103.5l-1.2 1.2M200.1 115l1.2 1.2M201.3 115l-1.2 1.2" fill="none" stroke="#000084" stroke-width=".18"/>
<path d="M38.3 45.3h.8" fill="none" stroke="#a90000" stroke-width=".18"/>
<g fill="#009600" stroke="#009600" stroke-width=".18">
<circle cx="180.3" cy="26.7" r=".46"/>
<circle cx="121.9" cy="76.2" r=".46"/>
<circle cx="162.6" cy="26.7" r=".46"/>
<circle cx="171.4" cy="26.7" r=".46"/>
<circle cx="251.5" cy="29.2" r=".46"/>
<circle cx="242.6" cy="29.2" r=".46"/>
<circle cx="259.1" cy="47" r=".46"/>
<circle cx="259.1" cy="29.2" r=".46"/>
<circle cx="123.2" cy="130.8" r=".46"/>
<circle cx="110.5" cy="184.2" r=".46"/>
<circle cx="102.9" cy="162.6" r=".46"/>
<circle cx="213.4" cy="85.1" r=".46"/>
<circle cx="223.5" cy="29.2" r=".46"/>
<circle cx="222.2" cy="77.5" r=".46"/>
<circle cx="53.3" cy="81.3" r=".46"/>
<circle cx="72.4" cy="81.3" r=".46"/>
<circle cx="121.9" cy="88.9" r=".46"/>
<circle cx="53.3" cy="69.9" r=".46"/>
<circle cx="72.4" cy="101.6" r=".46"/>
<circle cx="110.5" cy="142.2" r=".46"/>
<circle cx="85.1" cy="130.8" r=".46"/>
<circle cx="53.3" cy="101.6" r=".46"/>
<circle cx="53.3" cy="90.2" r=".46"/>
<circle cx="72.4" cy="142.2" r=".46"/>
<circle cx="64.8" cy="162.6" r=".46"/>
<circle cx="72.4" cy="184.2" r=".46"/>
</g>
<text font-size="2.8" fill="#840000" x="178" y="190.9">Title:</text>
<g font-size="2.8" fill="#0099b0">
<text x="149.4" y="196.4">CERN-OHL-P</text>
<text x="172.3" y="196.4">v2</text>
</g>
<g font-size="2.1" fill="#840000">
<text x="178" y="184">Sheet:</text>
<text x="178" y="186.7">File:</text>
<text x="184.1" y="186.7">esp-3dp.kicad_sch</text>
<text x="178" y="196.9">KiCad</text>
<text x="178" y="194.1">Size:</text>
<text x="184.7" y="194.1">A4</text>
<text x="185.7" y="196.9">E.D.A.</text>
<text x="193.3" y="196.9">8.0.6</text>
<text x="200" y="194.1">Date:</text>
<text x="263" y="194.3">Rev:</text>
<text x="263" y="196.9">Id:</text>
<text x="267.1" y="196.9">1/1</text>
</g>
<g font-size="1.8" fill="#840000">
<text x="35" y="11.9">1</text>
<text x="85" y="11.9">2</text>
<text x="135" y="11.9">3</text>
<text x="185" y="11.9">4</text>
<text x="235" y="11.9">5</text>
<text x="285" y="11.9">6</text>
<text x="22.8" y="28.9">LIGHT_BUTTON</text>
<text x="10.3" y="35.9">A</text>
<text x="26.4" y="34">LIGHT_CLK</text>
<text x="27.7" y="31.4">LIGHT_DT</text>
<text x="285.3" y="35.9">A</text>
<text x="24.5" y="41.6">FAN_BUTTON</text>
<text x="31.6" y="36.5">SDA</text>
<text x="32.6" y="39.1">SCL</text>
<text x="62.7" y="36.5">FAN_DT</text>
<text x="62.7" y="39.1">FAN_CLK</text>
<text x="62.7" y="41.6">STATUS_LED</text>
<text x="17.2" y="44.1">NEOPIXEL_DATA_3V3</text>
<text x="62.7" y="46.7">FAN_PWM_3V3</text>
<text x="62.7" y="44.1">LIGHT_PWM</text>
<text x="27.8" y="60.6">STATUS_LED</text>
<text x="24.6" y="82.2">FAN_PWM_3V3</text>
<text x="74.1" y="82.2">FAN_PWM_5V</text>
<text x="10.3" y="85.9">B</text>
<text x="100.8" y="87.3">FAN_PWM_5V</text>
<text x="285.3" y="85.9">B</text>
<text x="18.8" y="102.6">NEOPIXEL_DATA_3V3</text>
<text x="74.1" y="102.6">NEOPIXEL_DATA_5V</text>
<text x="123.3" y="102.6">LIGHT_OUT</text>
<text x="147" y="116.5">NEOPIXEL_DATA_5V</text>
<text x="173.7" y="122.6" transform="rotate(-90 173.7 122.6)">2</text>
<text x="192.8" y="122.6" transform="rotate(-90 192.8 122.6)">2</text>
<text x="10.3" y="135.9">C</text>
<text x="285.3" y="135.9">C</text>
<text x="199.9" y="143.2">FAN_PWM_12V</text>
<text x="65.7" y="149.7" transform="rotate(-90 65.7 149.7)">LIGHT_PWM</text>
<text x="103.8" y="149.7" transform="rotate(-90 103.8 149.7)">FAN_PWM_3V3</text>
<text x="146.3" y="145.7">LIGHT_BUTTON</text>
<text x="151.3" y="148.3">LIGHT_DT</text>
<text x="174.7" y="144.5">FAN_BUTTON</text>
<text x="178.3" y="149.5">FAN_CLK</text>
<text x="179.6" y="147">FAN_DT</text>
<text x="219.5" y="149.8" transform="rotate(-90 219.5 149.8)">MP</text>
<text x="236.1" y="145.7">SDA</text>
<text x="236.2" y="148.3">SCL</text>
<text x="250.9" y="145.7">FAN_BUTTON</text>
<text x="255.8" y="148.3">FAN_DT</text>
<text x="149.9" y="150.8">LIGHT_CLK</text>
<text x="192.8" y="153.6" transform="rotate(-90 192.8 153.6)">MP</text>
<text x="254.5" y="150.8">FAN_CLK</text>
<text x="86" y="161.6" transform="rotate(-90 86 161.6)">LIGHT_OUT</text>
<text x="10.3" y="185.9">D</text>
<text x="285.3" y="185.9">D</text>
<text x="35" y="199.9">1</text>
<text x="85" y="199.9">2</text>
<text x="135" y="199.9">3</text>
<text x="185" y="199.9">4</text>
<text x="235" y="199.9">5</text>
<text x="285" y="199.9">6</text>
</g>
<g font-size="1.8" fill="#0000c2">
<text x="38.8" y="16.6">Microcontroller</text>
<text x="105.7" y="16.6">Power</text>
<text x="112.5" y="16.6">input</text>
<text x="202.8" y="16.6">12V</text>
<text x="207.5" y="16.6">DC buck</text>
<text x="216.8" y="16.6">converter</text>
<text x="39.4" y="66.2">Logic</text>
<text x="45.6" y="66.2">level</text>
<text x="51.3" y="66.2">translation,</text>
<text x="63.3" y="66.2">filtering</text>
<text x="111.2" y="66.2">PWM power</text>
<text x="123.2" y="66.2">outputs</text>
<text x="210.4" y="66.2">5V</text>
<text x="213.9" y="66.2">LDO</text>
<text x="176.7" y="99.8">Onboard</text>
<text x="185.7" y="99.8">Neopixels</text>
<text x="92.3" y="115.1">Power</text>
<text x="99.1" y="115.1">PWM</text>
<text x="203.9" y="134.8">Pins</text>
<text x="209.1" y="134.8">and</text>
<text x="213.7" y="134.8">Connectors</text>
</g>
<g font-size="1.8" fill="#006464">
<text x="47.5" y="19.9">SM1</text>
<text x="100.1" y="23.7">Barrel_Jack_Switch</text>
<text x="108" y="21.2">J0</text>
<text x="194.5" y="22.5">TPS54202DDCR</text>
<text x="200.6" y="19.9">U1</text>
<text x="55.1" y="26.3">+5V</text>
<text x="55.1" y="28.8">GND</text>
<text x="66" y="26.3">+5V</text>
<text x="66" y="28.8">GND</text>
<text x="120.7" y="27.5">+24V</text>
<text x="153.5" y="27.5">+24V</text>
<text x="194.8" y="27.5">VIN</text>
<text x="206.2" y="27.5">SW</text>
<text x="234.3" y="27.5">22u</text>
<text x="235" y="25">L1</text>
<text x="53.3" y="31.3">+3.3V</text>
<text x="66" y="31.3">+3V3</text>
<text x="120.7" y="32.6">GND</text>
<text x="165.1" y="31.3">C1</text>
<text x="165.1" y="33.9">10u</text>
<text x="174" y="31.3">C2</text>
<text x="174" y="33.9">10u</text>
<text x="182.9" y="31.3">C3</text>
<text x="182.9" y="33.9">0u1</text>
<text x="194.8" y="32.6">EN</text>
<text x="202.8" y="33.8" transform="rotate(-90 202.8 33.8)">GND</text>
<text x="203.9" y="30.1">BOOT</text>
<text x="206.5" y="32.6">FB</text>
<text x="217.8" y="33.9">0u1</text>
<text x="245.1" y="33.9">C5</text>
<text x="254" y="33.9">C6</text>
<text x="268" y="30.1">+12V</text>
<text x="106.6" y="41.5">+3V3</text>
<text x="218.4" y="36.4">C4</text>
<text x="245.1" y="36.4">22u</text>
<text x="254" y="36.4">22u</text>
<text x="265" y="42" transform="rotate(-90 265 42)">R1</text>
<text x="111.8" y="47.9">C13</text>
<text x="160.5" y="42.8">GND</text>
<text x="169.4" y="42.8">GND</text>
<text x="178.3" y="42.8">GND</text>
<text x="199.9" y="45">GND</text>
<text x="240.5" y="45.3">GND</text>
<text x="249.4" y="45.3">GND</text>
<text x="262.5" y="43.2" transform="rotate(-90 262.5 43.2)">100K</text>
<text x="111.8" y="50.4">22u</text>
<text x="262.5" y="52.7" transform="rotate(-90 262.5 52.7)">5K1</text>
<text x="265" y="52.1" transform="rotate(-90 265 52.1)">R2</text>
<text x="43.8" y="58">5K1</text>
<text x="44.4" y="55.5">R0</text>
<text x="49.6" y="58">LED1</text>
<text x="107.2" y="56.7">GND</text>
<text x="61.8" y="61.7" transform="rotate(-90 61.8 61.7)">GND</text>
<text x="257" y="60.6">GND</text>
<text x="44.2" y="70.7">+3V3</text>
<text x="77.5" y="70.7">+5V</text>
<text x="119.3" y="72">+12V</text>
<text x="212" y="72">U2</text>
<text x="43.1" y="77.1">R5</text>
<text x="55.9" y="75.8">RN2A</text>
<text x="74.9" y="75.8">RN2B</text>
<text x="206.7" y="74.5">AMS1117-5.0</text>
<text x="41.9" y="79.6">100R</text>
<text x="55.9" y="78.3">10K</text>
<text x="74.9" y="78.3">10K</text>
<text x="112.7" y="81">Tacho</text>
<text x="127" y="83.4">M1</text>
<text x="134.6" y="81.8">D1</text>
<text x="191.6" y="78.3">+12V</text>
<text x="208.8" y="78.3">VI</text>
<text x="214.2" y="82" transform="rotate(-90 214.2 82)">GND</text>
<text x="215.3" y="78.3">VO</text>
<text x="224.8" y="80.9">C8</text>
<text x="224.8" y="83.4">22u</text>
<text x="231.1" y="78.3">+5V</text>
<text x="58.3" y="89.8">2N7002DW</text>
<text x="61.6" y="87.2">Q1A</text>
<text x="113.4" y="86.1">PWM</text>
<text x="134.6" y="84.4">DSK34W</text>
<text x="44.2" y="91">+3V3</text>
<text x="77.5" y="91">+5V</text>
<text x="119.9" y="94.8">GND</text>
<text x="211.3" y="90.7">GND</text>
<text x="41.9" y="99.9">100R</text>
<text x="43.1" y="97.4">R6</text>
<text x="55.9" y="96.1">RN2C</text>
<text x="55.9" y="98.7">10K</text>
<text x="74.9" y="96.1">RN2D</text>
<text x="74.9" y="98.7">10K</text>
<text x="105.2" y="98.7">Barrel_Jack_Switch</text>
<text x="113.1" y="96.1">J1</text>
<text x="61.5" y="107.5">Q1B</text>
<text x="125.7" y="107.5">GND</text>
<text x="172" y="103.7">+5V</text>
<text x="180.1" y="107.3">PIX1</text>
<text x="191" y="103.7">+5V</text>
<text x="199.2" y="107.3">PIX2</text>
<text x="58.3" y="110.1">2N7002DW</text>
<text x="174.7" y="109.8">WS2812B-2020</text>
<text x="193.7" y="109.8">WS2812B-2020</text>
<text x="169.2" y="116.4">DIN</text>
<text x="173.7" y="116.4">DOUT</text>
<text x="174.9" y="114.6" transform="rotate(-90 174.9 114.6)">VDD</text>
<text x="188.2" y="116.4">DIN</text>
<text x="192.8" y="116.4">DOUT</text>
<text x="193.9" y="114.6" transform="rotate(-90 193.9 114.6)">VDD</text>
<text x="82.4" y="121.5">+24V</text>
<text x="120.5" y="121.5">+12V</text>
<text x="174.9" y="120.4" transform="rotate(-90 174.9 120.4)">VSS</text>
<text x="193.9" y="120.4" transform="rotate(-90 193.9 120.4)">VSS</text>
<text x="172" y="129.1">GND</text>
<text x="191" y="129.1">GND</text>
<text x="74.9" y="136.8">17K4</text>
<text x="74.9" y="134.2">R12</text>
<text x="113" y="134.2">R14</text>
<text x="113" y="136.8">10K</text>
<text x="88.9" y="141.8">AO3401A</text>
<text x="127" y="141.8">AO3401A</text>
<text x="152.2" y="143.1">+3V3</text>
<text x="153.4" y="140.6">GND</text>
<text x="178.9" y="141.8">+3V3</text>
<text x="180.1" y="139.3">GND</text>
<text x="195.6" y="143.5">J3</text>
<text x="222.3" y="143.5">J4</text>
<text x="232.2" y="143.1">+3V3</text>
<text x="233.4" y="140.6">GND</text>
<text x="255.1" y="143.1">+3V3</text>
<text x="256.3" y="140.6">GND</text>
<text x="88.9" y="144.4">Q3</text>
<text x="127" y="144.4">Q4</text>
<text x="168.9" y="144.7">J2</text>
<text x="168.9" y="147.3">JST SH</text>
<text x="195.6" y="146">JST SH</text>
<text x="206.7" y="145.6">GND</text>
<text x="222.3" y="146">JST XH/PH</text>
<text x="271.8" y="144.4">J6</text>
<text x="271.8" y="146.9">Pin</text>
<text x="276" y="146.9">headers</text>
<text x="67.3" y="154.5">R11</text>
<text x="105.4" y="154.5">R7</text>
<text x="217.7" y="155.8">GND</text>
<text x="239.8" y="152.2">J5</text>
<text x="67.3" y="157.1">100R</text>
<text x="105.4" y="157.1">100R</text>
<text x="164.3" y="160.9">GND</text>
<text x="191" y="159.6">GND</text>
<text x="244.3" y="158.3">GND</text>
<text x="76.2" y="162.2">Q2A</text>
<text x="76.2" y="164.7">2N7002DW</text>
<text x="114.3" y="162.2">Q2B</text>
<text x="114.3" y="164.7">2N7002DW</text>
<text x="124.1" y="164.9" transform="rotate(-90 124.1 164.9)">FAN_PWM_12V</text>
<text x="56.9" y="179.9">RN1C</text>
<text x="58.3" y="177.4">10K</text>
<text x="64.6" y="179.9">RN1D</text>
<text x="65.9" y="177.4">10K</text>
<text x="95.2" y="179.9">RN1A</text>
<text x="96.4" y="177.4">10K</text>
<text x="102.7" y="179.9">RN1B</text>
<text x="104" y="177.4">10K</text>
<text x="14.5" y="185">PWR_FLAG</text>
<text x="31.8" y="185">+24V</text>
<text x="14.5" y="190.1">PWR_FLAG</text>
<text x="14.5" y="187.6">PWR_FLAG</text>
<text x="31.8" y="190.1">+5V</text>
<text x="31.8" y="187.6">+12V</text>
<text x="70.4" y="191.4">GND</text>
<text x="108.5" y="191.4">GND</text>
<text x="14.5" y="195.2">PWR_FLAG</text>
<text x="14.5" y="192.6">PWR_FLAG</text>
<text x="31.8" y="195.2">GND</text>
<text x="31.8" y="192.6">+3V3</text>
</g>
<g font-size="1.8" fill="#a90000">
<text x="37.4" y="27.7">5</text>
<text x="114.9" y="26.4">1</text>
<text x="114.9" y="29">3</text>
<text x="192.3" y="26.4">3</text>
<text x="210.1" y="26.4">2</text>
<text x="210.1" y="29">6</text>
<text x="37.4" y="30.2">6</text>
<text x="37.4" y="32.8">7</text>
<text x="37.4" y="35.3">8</text>
<text x="60.3" y="35.3">4</text>
<text x="114.9" y="31.5">2</text>
<text x="192.3" y="31.5">5</text>
<text x="210.1" y="31.5">4</text>
<text x="36.8" y="40.4">10</text>
<text x="37.4" y="37.8">9</text>
<text x="60.3" y="40.4">2</text>
<text x="60.3" y="37.8">3</text>
<text x="201.7" y="36.3" transform="rotate(-90 201.7 36.3)">1</text>
<text x="36.8" y="42.9">20</text>
<text x="36.8" y="45.5">21</text>
<text x="60.3" y="45.5">0</text>
<text x="60.3" y="42.9">1</text>
<text x="53.1" y="73.7" transform="rotate(-90 53.1 73.7)">1</text>
<text x="63.2" y="75.6" transform="rotate(-90 63.2 75.6)">5</text>
<text x="72.1" y="73.7" transform="rotate(-90 72.1 73.7)">7</text>
<text x="206.3" y="77.2">3</text>
<text x="219" y="77.2">2</text>
<text x="53.1" y="80.1" transform="rotate(-90 53.1 80.1)">8</text>
<text x="59" y="81">4</text>
<text x="66.6" y="81">3</text>
<text x="72.1" y="80.1" transform="rotate(-90 72.1 80.1)">2</text>
<text x="114.9" y="83.3">3</text>
<text x="121.7" y="78.4" transform="rotate(-90 121.7 78.4)">+</text>
<text x="123.9" y="78.2" transform="rotate(-90 123.9 78.2)">2</text>
<text x="114.9" y="88.3">4</text>
<text x="123.9" y="88.3" transform="rotate(-90 123.9 88.3)">1</text>
<text x="213.1" y="84.5" transform="rotate(-90 213.1 84.5)">1</text>
<text x="53.1" y="94.1" transform="rotate(-90 53.1 94.1)">6</text>
<text x="63.2" y="96" transform="rotate(-90 63.2 96)">2</text>
<text x="72.1" y="94.1" transform="rotate(-90 72.1 94.1)">5</text>
<text x="53.1" y="100.4" transform="rotate(-90 53.1 100.4)">3</text>
<text x="59" y="101.3">1</text>
<text x="66.6" y="101.3">6</text>
<text x="72.1" y="100.4" transform="rotate(-90 72.1 100.4)">4</text>
<text x="119.9" y="101.3">1</text>
<text x="119.9" y="106.4">2</text>
<text x="119.9" y="103.9">3</text>
<text x="173.7" y="109.9" transform="rotate(-90 173.7 109.9)">4</text>
<text x="192.8" y="109.9" transform="rotate(-90 192.8 109.9)">4</text>
<text x="166.9" y="115.3">3</text>
<text x="179.6" y="115.3">1</text>
<text x="186" y="115.3">3</text>
<text x="198.7" y="115.3">1</text>
<text x="78" y="142">1</text>
<text x="84.8" y="139.1" transform="rotate(-90 84.8 139.1)">2</text>
<text x="116.1" y="142">1</text>
<text x="122.9" y="139.1" transform="rotate(-90 122.9 139.1)">2</text>
<text x="162.5" y="139.4">1</text>
<text x="162.5" y="142">2</text>
<text x="189.2" y="138.2">1</text>
<text x="189.2" y="140.7">2</text>
<text x="189.2" y="143.3">3</text>
<text x="215.8" y="142">1</text>
<text x="265.4" y="139.4">1</text>
<text x="265.4" y="142">2</text>
<text x="84.8" y="146.8" transform="rotate(-90 84.8 146.8)">3</text>
<text x="122.9" y="146.8" transform="rotate(-90 122.9 146.8)">3</text>
<text x="162.5" y="144.5">3</text>
<text x="162.5" y="147.1">4</text>
<text x="162.5" y="149.6">5</text>
<text x="189.2" y="145.8">4</text>
<text x="189.2" y="148.3">5</text>
<text x="215.8" y="144.5">2</text>
<text x="265.4" y="144.5">3</text>
<text x="265.4" y="147.1">4</text>
<text x="265.4" y="149.6">5</text>
<text x="166.1" y="154.9" transform="rotate(-90 166.1 154.9)">MP</text>
<text x="72.1" y="159.5" transform="rotate(-90 72.1 159.5)">3</text>
<text x="110.2" y="159.5" transform="rotate(-90 110.2 159.5)">6</text>
<text x="65.3" y="162.3">5</text>
<text x="72.1" y="167.1" transform="rotate(-90 72.1 167.1)">4</text>
<text x="103.4" y="162.3">2</text>
<text x="110.2" y="167.1" transform="rotate(-90 110.2 167.1)">1</text>
<text x="64.5" y="175.3" transform="rotate(-90 64.5 175.3)">6</text>
<text x="72.1" y="175.3" transform="rotate(-90 72.1 175.3)">5</text>
<text x="102.6" y="175.3" transform="rotate(-90 102.6 175.3)">1</text>
<text x="110.2" y="175.3" transform="rotate(-90 110.2 175.3)">2</text>
<text x="64.5" y="181.7" transform="rotate(-90 64.5 181.7)">3</text>
<text x="72.1" y="181.7" transform="rotate(-90 72.1 181.7)">4</text>
<text x="102.6" y="181.7" transform="rotate(-90 102.6 181.7)">8</text>
<text x="110.2" y="181.7" transform="rotate(-90 110.2 181.7)">7</text>
</g>
<g font-size="1.8" fill="#0f0f0f">
<text x="213.4" y="26.3">SW_12V</text>
<text x="215.9" y="46.6">FB_12V</text>
<text x="72.4" y="152.1">P_GATE_1</text>
<text x="110.5" y="152.1">P_GATE_2</text>
<text x="72.4" y="172.4">N_SRC_1</text>
<text x="110.5" y="172.4">N_SRC_2</text>
</g>
<g font-size="1.4" fill="#840000">
<text x="45.4" y="50.8">Super</text>
<text x="45.4" y="49.2">ESP32-C3</text>
<text x="50.6" y="50.8">Mini</text>
</g>
<g font-size="1.2" fill="#006464">
<text x="39.9" y="28.6">GPIO5/MISO</text>
<text x="39.9" y="31.2">GPIO6/MOSI</text>
<text x="39.9" y="33.7">GPIO7/SS</text>
<text x="39.9" y="41.3">GPIO10</text>
<text x="39.9" y="36.2">~{GPIO8}/SDASCK/ADC/GPIO4</text>
<text x="39.9" y="38.8">~{GPIO9}/SCL</text>
<text x="51.5" y="41.3">ADC/~{GPIO2}</text>
<text x="51.5" y="38.8">ADC/GPIO3</text>
<text x="39.9" y="43.9">GPIO20/RX</text>
<text x="39.9" y="46.4">GPIO21/TX</text>
<text x="51.5" y="46.4">ADC/GPIO0</text>
<text x="51.5" y="43.9">ADC/GPIO1</text>
<text x="241.3" y="142">+3V3</text>
<text x="241.7" y="139.4">GND</text>
<text x="241.8" y="144.5">SDA</text>
<text x="241.8" y="147.1">SCL</text>
<text x="246.1" y="152" transform="rotate(-90 246.1 152)">MP</text>
</g>
<g font-size="1.1" fill="#a90000">
<text x="60.1" y="25.1">5V</text>
<text x="60.4" y="27.7">G</text>
<text x="59.8" y="30.2">3V3</text>
</g>
<g font-size="1.1" fill="#840000">
<text x="175.1" y="120.3">RGB</text>
<text x="194.1" y="120.3">RGB</text>
</g>
<g font-size=".5" fill="#840000">
<text x="218.4" y="146.7">Mounting</text>
<text x="245.1" y="149.2">Mounting</text>
<text x="165.1" y="151.8">Mounting</text>
<text x="191.7" y="150.5">Mounting</text>
</g>
</svg>
